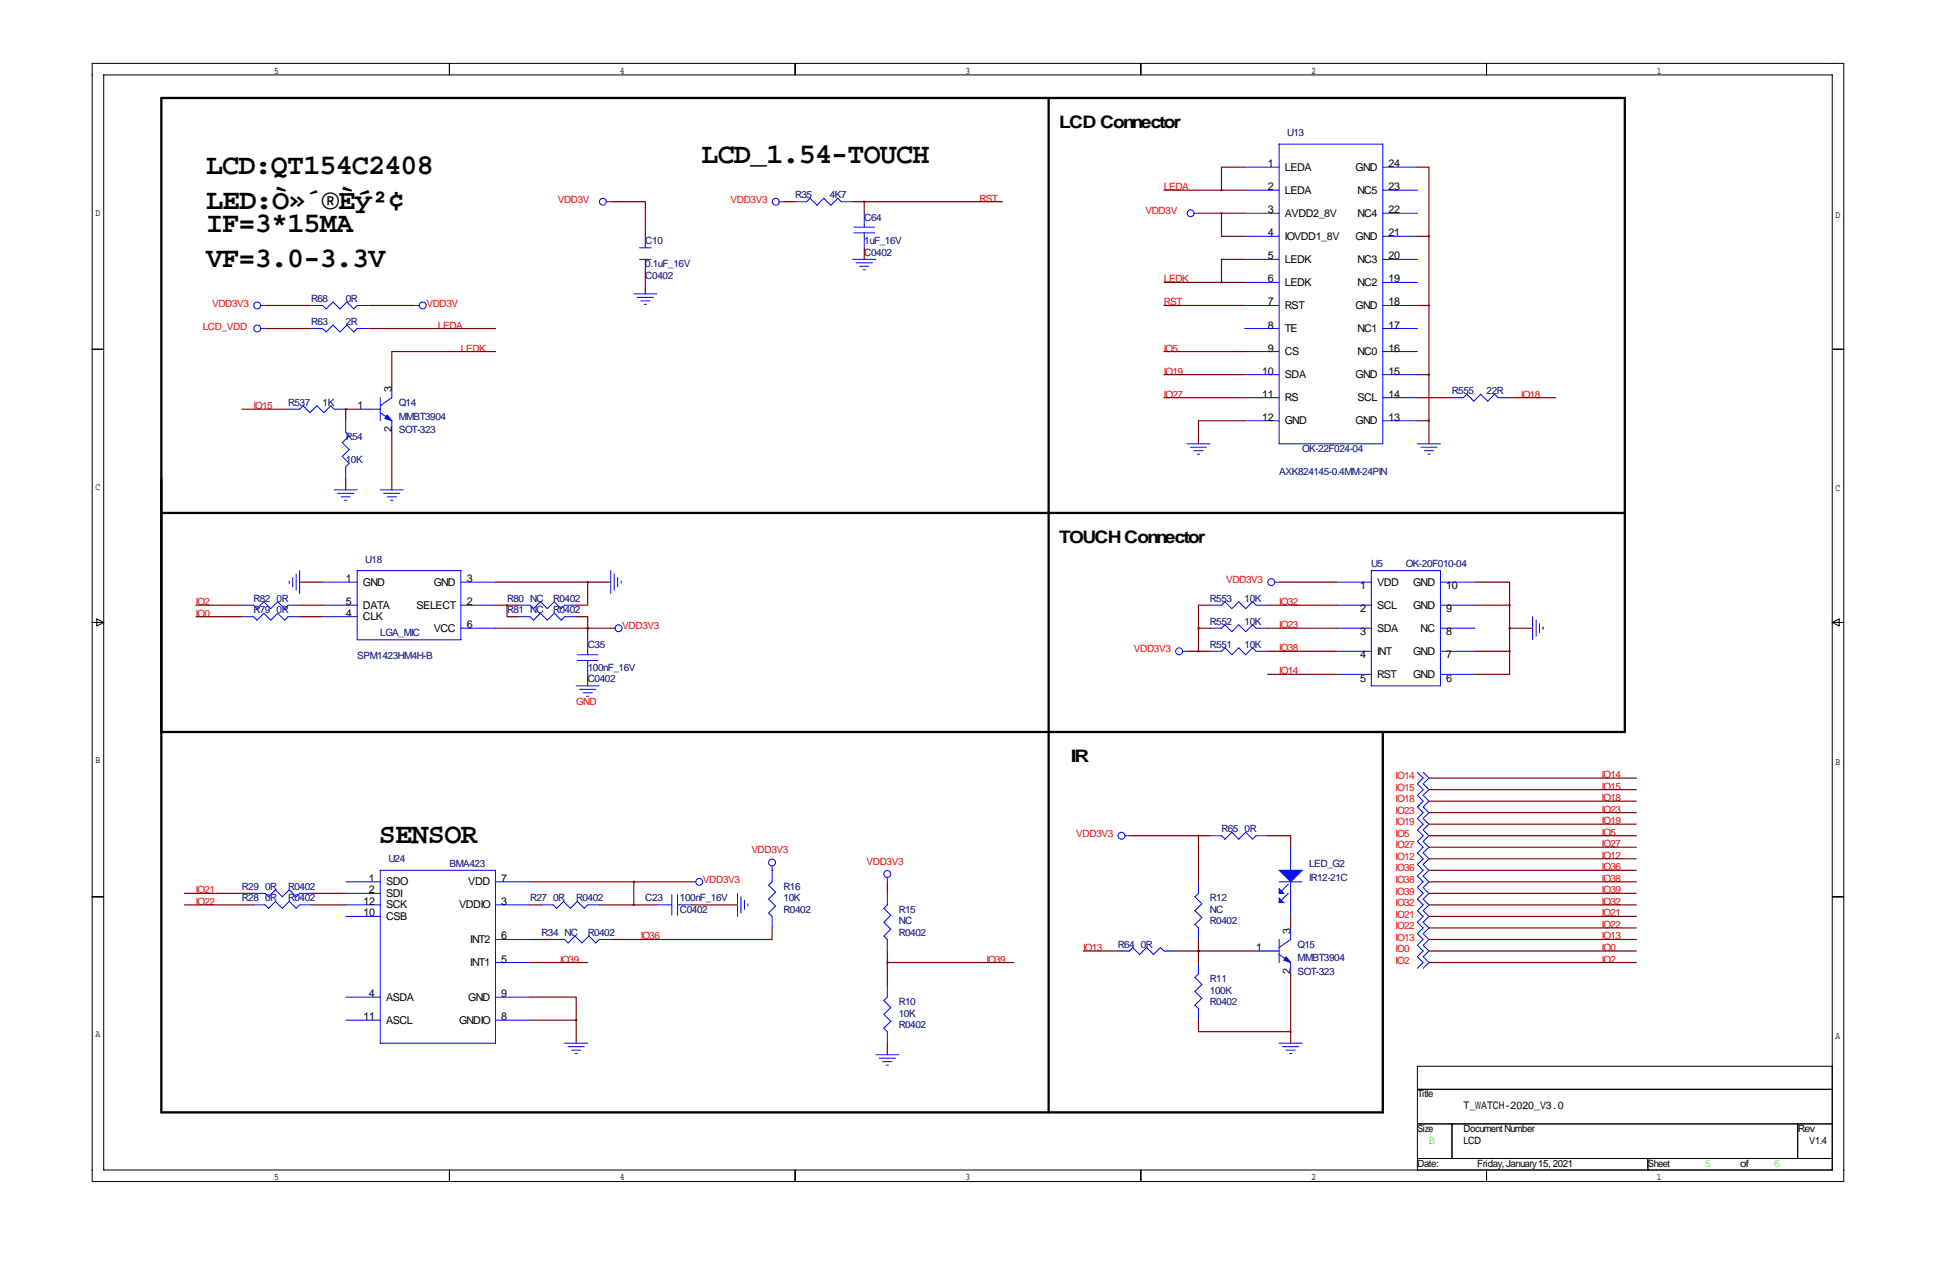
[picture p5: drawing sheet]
<svg xmlns="http://www.w3.org/2000/svg" width="432mm" height="279mm" viewBox="0 0 432 279" stroke-linecap="round" stroke-linejoin="round" font-family="sans-serif">
<path d="M231.1 21.6v223.5M35.6 113h322.5M35.6 161.3h322.5v-139.7h-322.5v223.5h269.2v-83.8" fill="none" stroke="#000" stroke-width=".51"/>
<g fill="none" stroke="#000" stroke-width=".22">
<path d="M20.3 14h386.1v246.3h-386.1zM22.9 16.5h381v241.3h-381zM99.1 14v2.5M175.3 14v2.5M251.5 14v2.5M327.7 14v2.5M20.3 77h2.6M403.9 77h2.5M20.3 137.2h2.6M21.3 136.4l1.6 .8-1.6 .7zM403.9 137.2h2.5M403.9 137.2l1.5-.8v1.5z"/>
<path d="M20.3 197.6h2.6M403.9 197.6h2.5M403.9 234.9h-91.5v22.9M99.1 257.8v2.5M175.3 257.8v2.5M251.5 257.8v2.5M312.4 240h91.5M312.4 247.6h91.5M312.4 255.3h91.5M320 247.6v7.7M327.7 257.8v2.5M363.2 255.3v2.5"/>
<path d="M396.2 247.6v7.7"/>
</g>
<g fill="none" stroke="#00f" stroke-width=".22">
<path d="M274.3 36.8h7.6M281.9 31.8h22.9v66h-22.9zM304.8 36.8h7.6M133.6 44.4h1M141 57.2h2.5M141 54.6h2.5M142.2 52.1v2.5M142.2 57.2v2.5M171.7 44.4h1M175.3 44.4h2.5l.8-.7 1.5 1.5 1.5-1.5 1.5 1.5 1.6-1.5 .7 .7h2.6M188 57.2h5M188.2 51.3h4.6"/>
<path d="M188.2 50h4.6M188.7 57.9h3.6M189.5 58.7h2M190.2 59.4h.6M190.5 47v3M190.5 51.3v3.3M263.1 47h1.1M274.3 57.2h7.6M274.3 41.9h7.6M274.3 47h7.6M274.3 52.1h7.6M304.8 57.2h7.6"/>
<path d="M304.8 41.9h7.6M304.8 47h7.6M304.8 52.1h7.6M57.4 72.4h1M57.4 67.3h1M68.6 72.4h2.5l.8 .8 1.5-1.6 1.5 1.6 1.6-1.6 1.5 1.6 .7-.8h2.6M68.6 67.3h2.5l.8 .8 1.5-1.6 1.5 1.6 1.6-1.6 1.5 1.6 .7-.8h2.6M91.4 67.3h1.1M139.7 64.8h5.1M140.5 65.5h3.5M141.2 66.3h2.1M142 67.1h.5"/>
<path d="M274.3 72.4h7.6M274.3 62.2h7.6M274.3 67.3h7.6M274.3 77.5h7.6M304.8 72.4h7.6M304.8 62.2h7.6M304.8 67.3h7.6M304.8 77.5h7.6M63.5 90.2h2.5l.8-.8 1.5 1.5 1.5-1.5 1.6 1.5 1.5-1.5 .8 .8h2.5M76.2 92.7v2.5l.8 .8-1.6 1.5 1.6 1.6-1.6 1.5 1.6 1.5-.8 .8v2.5M78.7 90.2h5.1M83.8 87.6v5.1"/>
<path d="M83.8 90.9l2.6 1.8v2.5M86.4 85.1v2.5l-2.6 1.8M261.6 97.8h5.1M262.4 98.6h3.5M263.1 99.3h2.1M274.3 87.6h7.6M274.3 82.5h7.6M274.3 92.7h7.6M304.8 87.6h7.6M304.8 82.5h7.6M304.8 92.7h7.6M312.4 97.8h5.1"/>
<path d="M313.2 98.6h3.5M313.9 99.3h2.1M320 87.6h2.6l.7-.7 1.6 1.5 1.5-1.5 1.5 1.5 1.5-1.5 .8 .7h2.5M73.7 107.9h5M74.4 108.7h3.6M75.2 109.5h2M75.9 110.2h.6M83.8 107.9h5.1M84.6 108.7h3.5M85.3 109.5h2.1M86.1 110.2h.5M263.9 100.1h.5"/>
<path d="M314.7 100.1h.5M53.3 135.9h2.6l.7 .8 1.6-1.6 1.5 1.6 1.5-1.6 1.5 1.6 .8-.8h2.5M53.3 133.3h2.6l.7 .8 1.6-1.5 1.5 1.5 1.5-1.5 1.5 1.5 .8-.8h2.5M63.8 128v.5M64.5 127.3v2M65.3 126.5v3.5M66 125.7v5.1M71.1 135.9h7.6M71.1 128.3h7.6M71.1 133.3h7.6M78.7 125.7h22.9v15.3h-22.9zM101.6 128.3h7.6"/>
<path d="M101.6 133.3h7.6M101.6 138.4h7.6M114.3 135.9h2.5l.8 .8 1.5-1.6 1.5 1.6 1.6-1.6 1.5 1.6 .8-.8h2.5M114.3 133.3h2.5l.8 .8 1.5-1.5 1.5 1.5 1.6-1.5 1.5 1.5 .8-.8h2.5M134.6 138.4h1M134.6 125.7v5.1M135.4 126.5v3.5M136.1 127.3v2M136.9 128v.5M266.7 133.3h2.5l.8-.7 1.5 1.5 1.5-1.5 1.6 1.5 1.5-1.5 .8 .7h2.5M266.7 138.4h2.5l.8-.7 1.5 1.5 1.5-1.5 1.6 1.5 1.5-1.5 .8 .7h2.5M280.9 128.3h1"/>
<path d="M294.6 128.3h7.7M294.6 133.3h7.7M294.6 138.4h7.7M302.3 125.7h15.2v25.4h-15.2zM317.5 128.3h7.6M317.5 133.3h7.6M317.5 138.4h7.6M337.8 135.9v5.1M338.6 136.7v3.5M339.3 137.4v2M340.1 138.2v.5M127 151.1h5.1"/>
<path d="M127.3 144.3h4.5M127.3 145.5h4.5M127.8 151.9h3.5M128.5 152.7h2.1M129.3 153.4h.5M129.5 141v3.3M129.5 145.5v3.1M260.6 143.5h1M266.7 143.5h2.5l.8-.8 1.5 1.6 1.5-1.6 1.6 1.6 1.5-1.6 .8 .8h2.5M294.6 148.6h7.7M294.6 143.5h7.7M317.5 148.6h7.6"/>
<path d="M317.5 143.5h7.6M312.4 170.2l1.3 1.2-1.3 1.3 1.3 1.3-1.3 1.3 1.3 1.2-1.3 1.3 1.3 1.3-1.3 1.2 1.3 1.3-1.3 1.3 1.3 1.2-1.3 1.3 1.3 1.3-1.3 1.3 1.3 1.2-1.3 1.3 1.3 1.3-1.3 1.2 1.3 1.3-1.3 1.3 1.3 1.2-1.3 1.3 1.3 1.3-1.3 1.3 1.3 1.2-1.3 1.3 1.3 1.3-1.3 1.2 1.3 1.3-1.3 1.3 1.3 1.2-1.3 1.3 1.3 1.3-1.3 1.3M313.7 170.2l1.3 1.2-1.3 1.3 1.3 1.3-1.3 1.3 1.3 1.2-1.3 1.3 1.3 1.3-1.3 1.2 1.3 1.3-1.3 1.3 1.3 1.2-1.3 1.3 1.3 1.3-1.3 1.3 1.3 1.2-1.3 1.3 1.3 1.3-1.3 1.2 1.3 1.3-1.3 1.3 1.3 1.2-1.3 1.3 1.3 1.3-1.3 1.3 1.3 1.2-1.3 1.3 1.3 1.3-1.3 1.2 1.3 1.3-1.3 1.3 1.3 1.2-1.3 1.3 1.3 1.3-1.3 1.3M55.9 199.4h2.5l.8 .8 1.5-1.6 1.5 1.6 1.6-1.6 1.5 1.6 .7-.8h2.6M55.9 196.8h2.5l.8 .8 1.5-1.5 1.5 1.5 1.6-1.5 1.5 1.5 .7-.8h2.6M76.2 194.3h7.6M76.2 199.4h7.6M76.2 196.8h7.6M83.8 191.8h25.4v38.1h-25.4zM109.2 194.3h7.6M109.2 199.4h7.6M119.4 199.4h2.5l.8 .8 1.5-1.6 1.5 1.6 1.6-1.6 1.5 1.6 .7-.8h2.6"/>
<path d="M144.8 199.4h3.3M148.1 197.1v4.6M149.4 199.4h3M149.4 197.1v4.6M152.4 194.3h1M162.6 196.8v5.1M163.3 197.6v3.6M164.1 198.4v2M164.8 199.1v.5M170.2 190.8v3.5l-.8 .8 1.5 1.5-1.5 1.5 1.5 1.5-1.5 1.6 .8 .7v2.6M195.6 196.8v2.6l-.8 .8 1.5 1.5-1.5 1.5 1.5 1.5-1.5 1.5 .8 .8v2.5M195.6 193.3v1"/>
<path d="M247.9 184.1h1M264.2 194.3v2.5l-.8 .8 1.5 1.5-1.5 1.6 1.5 1.5-1.5 1.5 .8 .8v2.5M266.7 184.1h2.5l.8 .8 1.5-1.5 1.5 1.5 1.6-1.5 1.5 1.5 .8-.8h2.5M281.9 194.3h5.1M284 194.8l-1.6 1.5M284 196.8l-1.6 1.6M284.5 186.7v5.1M284.5 194.3v7.6M76.2 219.7h7.6M76.2 201.9h7.6M109.2 207h7.6M109.2 212.1h7.6"/>
<path d="M109.2 219.7h7.6M121.9 207h2.6l.7 .8 1.5-1.6 1.6 1.6 1.5-1.6 1.5 1.6 .8-.8h2.5M195.6 217.2v2.5l-.8 .8 1.5 1.5-1.5 1.5 1.5 1.5-1.5 1.6 .8 .7v2.6M246.4 209.5h2.5l.8-.7 1.5 1.5 1.5-1.5 1.6 1.5 1.5-1.5 .7 .7h2.6M264.2 212.1v2.5l-.8 .8 1.5 1.5-1.5 1.5 1.5 1.6-1.5 1.5 .8 .7v2.6M276.9 209.5h5M281.9 210.3l2.6 1.8v2.5M281.9 207v5.1M284.5 204.5v2.5l-2.6 1.8M76.2 224.8h7.6M109.2 224.8h7.6M124.5 229.9h5"/>
<path d="M125.2 230.6h3.6M126 231.4h2M126.7 232.2h.6M193 232.4h5.1M193.8 233.2h3.6M194.6 233.9h2M195.3 234.7h.5M281.9 229.9h5.1M282.7 230.6h3.6M283.5 231.4h2M284.2 232.2h.5"/>
<circle cx="132.9" cy="44.4" r=".76"/>
<circle cx="171" cy="44.4" r=".76"/>
<circle cx="262.4" cy="47" r=".76"/>
<circle cx="56.7" cy="72.4" r=".76"/>
<circle cx="56.7" cy="67.3" r=".76"/>
<circle cx="93.2" cy="67.3" r=".76"/>
<circle cx="136.3" cy="138.4" r=".76"/>
<circle cx="280.2" cy="128.3" r=".76"/>
<circle cx="259.9" cy="143.5" r=".76"/>
<circle cx="154.1" cy="194.3" r=".76"/>
<circle cx="170.2" cy="190" r=".76"/>
<circle cx="195.6" cy="192.6" r=".76"/>
<circle cx="247.2" cy="184.1" r=".76"/>
</g>
<g fill="#00f" stroke="#00f" stroke-width=".22">
<path d="M281.9 191.8h5.1l-2.5 2.5z"/>
<path d="M281.9 195.8l1.1 1h-1.1z"/>
<path d="M281.9 197.9l1.1 1h-1.1z"/>
<path d="M283.5 210.8l1 1.3-1.5-.5z"/>
<path d="M85.3 91.4l1.1 1.3-1.6-.5z"/>
</g>
<g fill="none" stroke="#800000" stroke-width=".25">
<path d="M274.3 36.8h-5.1v5.1M312.4 36.8h2.6v15.3M134.6 44.4h7.6v7.7M142.2 59.7v5.1M172.7 44.4h2.6M188 44.4h33M190.5 44.4v2.6M190.5 54.6v2.6M256.5 41.9h17.8M264.2 47h10.1M269.2 47v5.1h5.1M274.3 57.2h-5.1v5"/>
<path d="M312.4 52.1h2.6M315 52.1v45.7M58.4 67.3h10.2M58.4 72.4h10.2M81.3 67.3h10.1M81.3 72.4h27.9M109.2 77.5h-22.8v7.6M256.5 62.2h17.8M256.5 77.5h17.8M256.5 67.3h17.8M312.4 67.3h2.6M53.3 90.2h10.2"/>
<path d="M76.2 90.2h.1M76.2 90.2v2.5M76.2 90.2h2.5M86.4 95.2v12.7M256.5 87.6h17.8M256.5 82.5h17.8M274.3 92.7h-10.1v5.1M312.4 87.6h7.6M312.4 82.5h2.6M312.4 92.7h2.6M332.7 87.6h10.2M76.2 105.4v2.5"/>
<path d="M43.2 133.3h10.1M43.2 135.9h10.1M66 133.3h5.1M66 135.9h5.1M66 128.3h5.1M109.2 133.3h5.1M109.2 138.4h25.4M109.2 128.3h25.4M111.8 133.3v2.6h2.5M127 135.9h2.5v2.5M129.5 128.3v5h-2.5M129.5 138.4h.1"/>
<path d="M129.5 138.4v2.6M264.2 138.4v5.1M264.2 138.4h2.5M266.7 133.3h-2.5v5.1M279.4 133.3h15.2M279.4 138.4h15.2M281.9 128.3h12.7M325.1 128.3h7.6v5M325.1 133.3h7.6M332.7 138.4h5.1M332.7 133.3v10.2M129.5 148.6v2.5"/>
<path d="M261.6 143.5h5.1M279.4 143.5h15.2M279.4 148.6h15.2M325.1 143.5h7.6M332.7 143.5v5.1h-7.6M315 176.5h45.7M315 179.1h45.7M315 174h45.7M315 171.4h45.7M40.6 196.8h15.3M40.6 199.4h15.3M68.6 196.8h7.6"/>
<path d="M68.6 199.4h7.6M116.8 199.4h2.6M116.8 194.3h35.6M132.1 199.4h12.7M139.7 194.3v5.1M152.4 199.4h10.2M170.2 191.8h.1M195.6 194.3v2.5M248.9 184.1h17.8M264.2 184.1v10.2M279.4 184.1h5.1v2.6M315 196.8h45.7"/>
<path d="M315 199.4h45.7M315 186.7h45.7M315 184.1h45.7M315 181.6h45.7M315 194.3h45.7M315 189.2h45.7M315 191.8h45.7M116.8 219.7h10.2v5.1M116.8 207h5.1M116.8 212.1h12.7M170.2 204.5v2.5h-35.6M195.6 212.1h27.9"/>
<path d="M195.6 209.5v7.7M238.8 209.5h7.6M259.1 209.5h17.8M264.2 209.5h.1M264.2 207v5.1M284.5 201.9v2.6M284.5 214.6v15.3M315 207h45.7M315 209.5h45.7M315 201.9h45.7M315 204.5h45.7M315 212.1h45.7"/>
<path d="M116.8 224.8h10.2M127 224.8v5.1M195.6 229.9v2.5M264.2 224.8v2.5h20.3"/>
</g>
<path d="M264.1 209.6a.05 .05 0 0 0 .1 0 .05 .05 0 0 0-.1 0zM269.2 62.2a.05 .05 0 0 0 .1 0 .05 .05 0 0 0-.1 0zM269.2 47a.05 .05 0 0 0 .1 0 .05 .05 0 0 0-.1 0zM111.7 133.4a.05 .05 0 0 0 .1 0 .05 .05 0 0 0-.1 0zM332.7 143.5a.05 .05 0 0 0 .1 0 .05 .05 0 0 0-.1 0zM332.7 133.4a.05 .05 0 0 0 .1 0 .05 .05 0 0 0-.1 0zM314.9 52.1a.05 .05 0 0 0 .1 0 .05 .05 0 0 0-.1 0zM314.9 92.7a.05 .05 0 0 0 .1 0 .05 .05 0 0 0-.1 0zM314.9 82.6a.05 .05 0 0 0 .1 0 .05 .05 0 0 0-.1 0zM332.7 138.4a.05 .05 0 0 0 .1 0 .05 .05 0 0 0-.1 0zM129.5 128.3a.05 .05 0 0 0 .1 0 .05 .05 0 0 0-.1 0zM314.9 67.3a.05 .05 0 0 0 .1 0 .05 .05 0 0 0-.1 0zM264.1 143.5a.05 .05 0 0 0 .1 0 .05 .05 0 0 0-.1 0zM264.1 138.4a.05 .05 0 0 0 .1 0 .05 .05 0 0 0-.1 0zM264.1 184.2a.05 .05 0 0 0 .1 0 .05 .05 0 0 0-.1 0zM129.5 138.4a.05 .05 0 0 0 .1 0 .05 .05 0 0 0-.1 0zM269.2 41.9a.05 .05 0 0 0 .1 0 .05 .05 0 0 0-.1 0zM264.1 209.6a.05 .05 0 0 0 .1 0 .05 .05 0 0 0-.1 0zM129.5 138.4a.05 .05 0 0 0 .1 0 .05 .05 0 0 0-.1 0z" fill="#800000" stroke="#800000" stroke-width=".51"/>
<g font-size="6.3">
<text x="154.6" y="35.9">LCD_1.54-TOUCH</text>
<text x="45.4" y="38.4">LCD:QT154C2408</text>
<text x="45.4" y="46">LED:Ò»´®Èý²¢</text>
<text x="45.4" y="51.1">IF=3*15MA</text>
<text x="45.4" y="58.7">VF=3.0-3.3V</text>
<text x="83.5" y="185.7">SENSOR</text>
</g>
<g font-size="3.8">
<text x="233.5" y="28.1">LCD Connector</text>
<text x="233.5" y="119.6">TOUCH Connector</text>
<text x="236" y="167.8">IR</text>
</g>
<g font-size="2.4">
<text x="279.5" y="36.8">1</text>
<text x="279.5" y="41.9">2</text>
<text x="283.2" y="37.6">LEDA</text>
<text x="298.8" y="37.6">GND</text>
<text x="306.1" y="41.9">23</text>
<text x="306.1" y="36.8">24</text>
<text x="279.5" y="47">3</text>
<text x="283.2" y="42.7">LEDA</text>
<text x="283.2" y="47.8">AVDD2_8V</text>
<text x="299.2" y="47.8">NC4</text>
<text x="299.2" y="42.7">NC5</text>
<text x="306.1" y="47">22</text>
<text x="279.5" y="52.1">4</text>
<text x="283.2" y="52.9">IOVDD1_8V</text>
<text x="298.8" y="52.9">GND</text>
<text x="306.1" y="52.1">21</text>
<text x="279.5" y="57.2">5</text>
<text x="283.2" y="57.9">LEDK</text>
<text x="299.2" y="57.9">NC3</text>
<text x="306.1" y="57.2">20</text>
<text x="279.5" y="62.2">6</text>
<text x="283.2" y="63">LEDK</text>
<text x="299.2" y="63">NC2</text>
<text x="306.1" y="62.2">19</text>
<text x="279.5" y="67.3">7</text>
<text x="283.2" y="68.1">RST</text>
<text x="298.8" y="68.1">GND</text>
<text x="306.1" y="67.3">18</text>
<text x="279.5" y="72.4">8</text>
<text x="279.5" y="77.5">9</text>
<text x="283.2" y="73.2">TE</text>
<text x="299.2" y="73.2">NC1</text>
<text x="306.1" y="77.5">16</text>
<text x="306.1" y="72.4">17</text>
<text x="278.2" y="82.5">10</text>
<text x="283.2" y="78.3">CS</text>
<text x="283.2" y="83.3">SDA</text>
<text x="298.8" y="83.3">GND</text>
<text x="299.2" y="78.3">NC0</text>
<text x="306.1" y="82.5">15</text>
<text x="86.4" y="86.4" transform="rotate(-90 86.4 86.4)">3</text>
<text x="278.2" y="87.6">11</text>
<text x="283.2" y="88.4">RS</text>
<text x="299.2" y="88.4">SCL</text>
<text x="306.1" y="87.6">14</text>
<text x="78.8" y="90.2">1</text>
<text x="86.4" y="95.2" transform="rotate(-90 86.4 95.2)">2</text>
<text x="278.2" y="92.7">12</text>
<text x="283.2" y="93.5">GND</text>
<text x="298.8" y="93.5">GND</text>
<text x="306.1" y="92.7">13</text>
<text x="76.3" y="128.3">1</text>
<text x="80" y="129.1">GND</text>
<text x="95.6" y="129.1">GND</text>
<text x="102.9" y="128.3">3</text>
<text x="299.8" y="129.9">1</text>
<text x="303.5" y="129.1">VDD</text>
<text x="311.5" y="129.1">GND</text>
<text x="318.8" y="129.9">10</text>
<text x="76.3" y="135.9">4</text>
<text x="76.3" y="133.3">5</text>
<text x="80" y="136.7">CLK</text>
<text x="80" y="134.1">DATA</text>
<text x="91.8" y="134.1">SELECT</text>
<text x="102.9" y="133.3">2</text>
<text x="299.8" y="134.9">2</text>
<text x="303.5" y="134.1">SCL</text>
<text x="311.5" y="134.1">GND</text>
<text x="318.8" y="134.9">9</text>
<text x="95.6" y="139.2">VCC</text>
<text x="102.9" y="138.4">6</text>
<text x="299.8" y="140">3</text>
<text x="303.5" y="139.2">SDA</text>
<text x="313.1" y="139.2">NC</text>
<text x="318.8" y="140">8</text>
<text x="299.8" y="145.1">4</text>
<text x="303.5" y="149.4">RST</text>
<text x="303.5" y="144.3">INT</text>
<text x="311.5" y="149.4">GND</text>
<text x="311.5" y="144.3">GND</text>
<text x="318.8" y="145.1">7</text>
<text x="299.8" y="150.2">5</text>
<text x="318.8" y="150.2">6</text>
<text x="81.3" y="196.8">2</text>
<text x="81.3" y="194.3">1</text>
<text x="85.1" y="197.6">SDI</text>
<text x="85.1" y="195.1">SDO</text>
<text x="103.2" y="195.1">VDD</text>
<text x="110.5" y="194.3">7</text>
<text x="80.1" y="199.4">12</text>
<text x="80.1" y="201.9">10</text>
<text x="85.1" y="200.2">SCK</text>
<text x="85.1" y="202.7">CSB</text>
<text x="101.2" y="200.2">VDDIO</text>
<text x="110.5" y="199.4">3</text>
<text x="103.6" y="207.8">INT2</text>
<text x="110.5" y="207">6</text>
<text x="276.9" y="209.5">1</text>
<text x="284.5" y="205.7" transform="rotate(-90 284.5 205.7)">3</text>
<text x="103.6" y="212.9">INT1</text>
<text x="110.5" y="212.1">5</text>
<text x="284.5" y="214.6" transform="rotate(-90 284.5 214.6)">2</text>
<text x="81.3" y="219.7">4</text>
<text x="85.1" y="220.5">ASDA</text>
<text x="103.2" y="220.5">GND</text>
<text x="110.5" y="219.7">9</text>
<text x="80.1" y="224.8">11</text>
<text x="85.1" y="225.6">ASCL</text>
<text x="101.2" y="225.6">GNDIO</text>
<text x="110.5" y="224.8">8</text>
</g>
<text font-size="2.3" x="322.6" y="244.3">T_WATCH-2020_V3.0</text>
<g font-size="2.2">
<text x="60.4" y="16.3">5</text>
<text x="136.6" y="16.3">4</text>
<text x="212.8" y="16.3">3</text>
<text x="289" y="16.3">2</text>
<text x="365.2" y="16.3">1</text>
<text x="21" y="47.5">D</text>
<text x="404.6" y="48">D</text>
<text x="21" y="107.9">C</text>
<text x="404.6" y="108.2">C</text>
<text x="21" y="168.1">B</text>
<text x="404.6" y="168.7">B</text>
<text x="21" y="228.6">A</text>
<text x="404.6" y="228.9">A</text>
<text x="312.4" y="241.8">Title</text>
<text x="312.4" y="249.4">Size</text>
<text x="322.6" y="252">LCD</text>
<text x="322.6" y="249.4">Document Number</text>
<text x="396.2" y="249.4">Rev</text>
<text x="398.8" y="252">V1.4</text>
<text x="312.4" y="257">Date:</text>
<text x="325.6" y="257">Friday, January 15, 2021</text>
<text x="363.2" y="257">Sheet</text>
<text x="383.5" y="257">of</text>
<text x="60.4" y="260.1">5</text>
<text x="136.6" y="260.1">4</text>
<text x="212.8" y="260.1">3</text>
<text x="289" y="260.1">2</text>
<text x="365.2" y="260.1">1</text>
</g>
<g font-size="2.2" fill="#000080">
<text x="283.7" y="30">U13</text>
<text x="175.3" y="43.7">R35</text>
<text x="182.9" y="43.7">4K7</text>
<text x="142.2" y="53.8">C10</text>
<text x="190.5" y="48.8">C64</text>
<text x="190.5" y="53.8">1uF_16V</text>
<text x="142.2" y="58.9">0.1uF_16V</text>
<text x="190.5" y="56.4">C0402</text>
<text x="142.2" y="61.5">C0402</text>
<text x="68.6" y="71.6">R63</text>
<text x="68.6" y="66.5">R68</text>
<text x="76.2" y="71.6">2R</text>
<text x="76.2" y="66.5">0R</text>
<text x="63.5" y="89.4">R537</text>
<text x="71.1" y="89.4">1K</text>
<text x="87.9" y="89.4">Q14</text>
<text x="320" y="86.9">R555</text>
<text x="327.7" y="86.9">22R</text>
<text x="87.9" y="95.5">SOT-323</text>
<text x="87.9" y="92.5">MMBT3904</text>
<text x="76.2" y="97">R54</text>
<text x="287" y="99.6">OK-22F024-04</text>
<text x="76.2" y="102.1">10K</text>
<text x="281.9" y="104.6">AXK824145-0.4MM-24PIN</text>
<text x="80.5" y="124">U18</text>
<text x="302.3" y="125">U5</text>
<text x="309.9" y="125">OK-20F010-04</text>
<text x="55.9" y="132.6">R82</text>
<text x="55.9" y="135.1">R79</text>
<text x="61" y="132.6">0R</text>
<text x="61" y="135.1">0R</text>
<text x="111.8" y="135.1">R81 NC</text>
<text x="111.8" y="132.6">R80 NC</text>
<text x="121.9" y="135.1">R0402</text>
<text x="121.9" y="132.6">R0402</text>
<text x="266.7" y="132.6">R553</text>
<text x="266.7" y="137.7">R552</text>
<text x="274.3" y="132.6">10K</text>
<text x="274.3" y="137.7">10K</text>
<text x="83.8" y="140.2">LGA_MIC</text>
<text x="129.5" y="142.7">C35</text>
<text x="266.7" y="142.7">R551</text>
<text x="274.3" y="142.7">10K</text>
<text x="78.7" y="145.3">SPM1423HM4H-B</text>
<text x="129.5" y="147.8">100nF_16V</text>
<text x="129.5" y="150.4">C0402</text>
<text x="269.2" y="183.4">R65</text>
<text x="274.3" y="183.4">0R</text>
<text x="85.6" y="190">U24</text>
<text x="99.1" y="191">BMA423</text>
<text x="288.5" y="191">LED_G2</text>
<text x="53.3" y="196.1">R29</text>
<text x="58.4" y="196.1">0R</text>
<text x="63.5" y="196.1">R0402</text>
<text x="172.7" y="196.1">R16</text>
<text x="288.5" y="194.1">IR12-21C</text>
<text x="53.3" y="198.6">R28</text>
<text x="58.4" y="198.6">0R</text>
<text x="63.5" y="198.6">R0402</text>
<text x="116.8" y="198.6">R27</text>
<text x="121.9" y="198.6">0R</text>
<text x="127" y="198.6">R0402</text>
<text x="142.2" y="198.6">C23</text>
<text x="149.9" y="201.2">C0402</text>
<text x="149.9" y="198.6">100nF_16V</text>
<text x="172.7" y="201.2">R0402</text>
<text x="172.7" y="198.6">10K</text>
<text x="198.1" y="201.2">R15</text>
<text x="198.1" y="203.7">NC</text>
<text x="266.7" y="198.6">R12</text>
<text x="266.7" y="203.7">R0402</text>
<text x="266.7" y="201.2">NC</text>
<text x="119.4" y="206.2">R34 NC</text>
<text x="129.5" y="206.2">R0402</text>
<text x="198.1" y="206.2">R0402</text>
<text x="246.4" y="208.8">R64</text>
<text x="251.5" y="208.8">0R</text>
<text x="286" y="208.8">Q15</text>
<text x="286" y="214.9">SOT-323</text>
<text x="286" y="211.8">MMBT3904</text>
<text x="198.1" y="221.5">R10</text>
<text x="266.7" y="216.4">R11</text>
<text x="266.7" y="221.5">R0402</text>
<text x="266.7" y="218.9">100K</text>
<text x="198.1" y="226.6">R0402</text>
<text x="198.1" y="224">10K</text>
</g>
<g font-size="2.2" fill="#f00">
<text x="256.5" y="41.9">LEDA</text>
<text x="122.9" y="44.7">VDD3V</text>
<text x="161" y="44.7">VDD3V3</text>
<text x="215.9" y="44.4">RST</text>
<text x="252.5" y="47.2">VDD3V</text>
<text x="256.5" y="62.2">LEDK</text>
<text x="46.7" y="67.6">VDD3V3</text>
<text x="94" y="67.6">VDD3V</text>
<text x="256.5" y="67.3">RST</text>
<text x="44.7" y="72.6">LCD_VDD</text>
<text x="96.5" y="72.4">LEDA</text>
<text x="101.6" y="77.5">LEDK</text>
<text x="256.5" y="77.5">IO5</text>
<text x="256.5" y="82.5">IO19</text>
<text x="256.5" y="87.6">IO27</text>
<text x="335.3" y="87.6">IO18</text>
<text x="55.9" y="90.2">IO15</text>
<text x="270.3" y="128.5">VDD3V3</text>
<text x="43.2" y="135.9">IO0</text>
<text x="43.2" y="133.3">IO2</text>
<text x="281.9" y="133.3">IO32</text>
<text x="137.2" y="138.7">VDD3V3</text>
<text x="249.9" y="143.8">VDD3V3</text>
<text x="281.9" y="143.5">IO38</text>
<text x="281.9" y="138.4">IO23</text>
<text x="281.9" y="148.6">IO14</text>
<text x="127" y="155.4">GND</text>
<text x="307.6" y="171.7">IO14</text>
<text x="353.1" y="174">IO15</text>
<text x="353.1" y="171.4">IO14</text>
<text x="307.6" y="174.2">IO15</text>
<text x="307.6" y="176.8">IO18</text>
<text x="307.6" y="179.3">IO23</text>
<text x="353.1" y="176.5">IO18</text>
<text x="353.1" y="179.1">IO23</text>
<text x="237.2" y="184.4">VDD3V3</text>
<text x="307.6" y="181.9">IO19</text>
<text x="307.6" y="184.4">IO5</text>
<text x="353.1" y="184.1">IO5</text>
<text x="353.1" y="181.6">IO19</text>
<text x="165.6" y="188">VDD3V3</text>
<text x="191" y="190.5">VDD3V3</text>
<text x="307.6" y="186.9">IO27</text>
<text x="307.6" y="189.5">IO12</text>
<text x="353.1" y="186.7">IO27</text>
<text x="353.1" y="189.2">IO12</text>
<text x="353.1" y="191.8">IO36</text>
<text x="43.2" y="196.8">IO21</text>
<text x="154.9" y="194.6">VDD3V3</text>
<text x="307.6" y="194.6">IO38</text>
<text x="307.6" y="192">IO36</text>
<text x="307.6" y="197.1">IO39</text>
<text x="353.1" y="196.8">IO39</text>
<text x="353.1" y="194.3">IO38</text>
<text x="43.2" y="199.4">IO22</text>
<text x="307.6" y="199.6">IO32</text>
<text x="307.6" y="202.2">IO21</text>
<text x="353.1" y="201.9">IO21</text>
<text x="353.1" y="199.4">IO32</text>
<text x="141.2" y="207">IO36</text>
<text x="238.8" y="209.5">IO13</text>
<text x="307.6" y="209.8">IO0</text>
<text x="307.6" y="207.3">IO13</text>
<text x="307.6" y="204.7">IO22</text>
<text x="353.1" y="204.5">IO22</text>
<text x="353.1" y="207">IO13</text>
<text x="353.1" y="209.5">IO0</text>
<text x="123.4" y="212.1">IO39</text>
<text x="217.4" y="212.1">IO39</text>
<text x="307.6" y="212.3">IO2</text>
<text x="353.1" y="212.1">IO2</text>
</g>
<g font-size="2.2" fill="#0f0">
<text x="315" y="252">B</text>
<text x="375.9" y="257">5</text>
<text x="391.2" y="257">6</text>
</g>
</svg>
